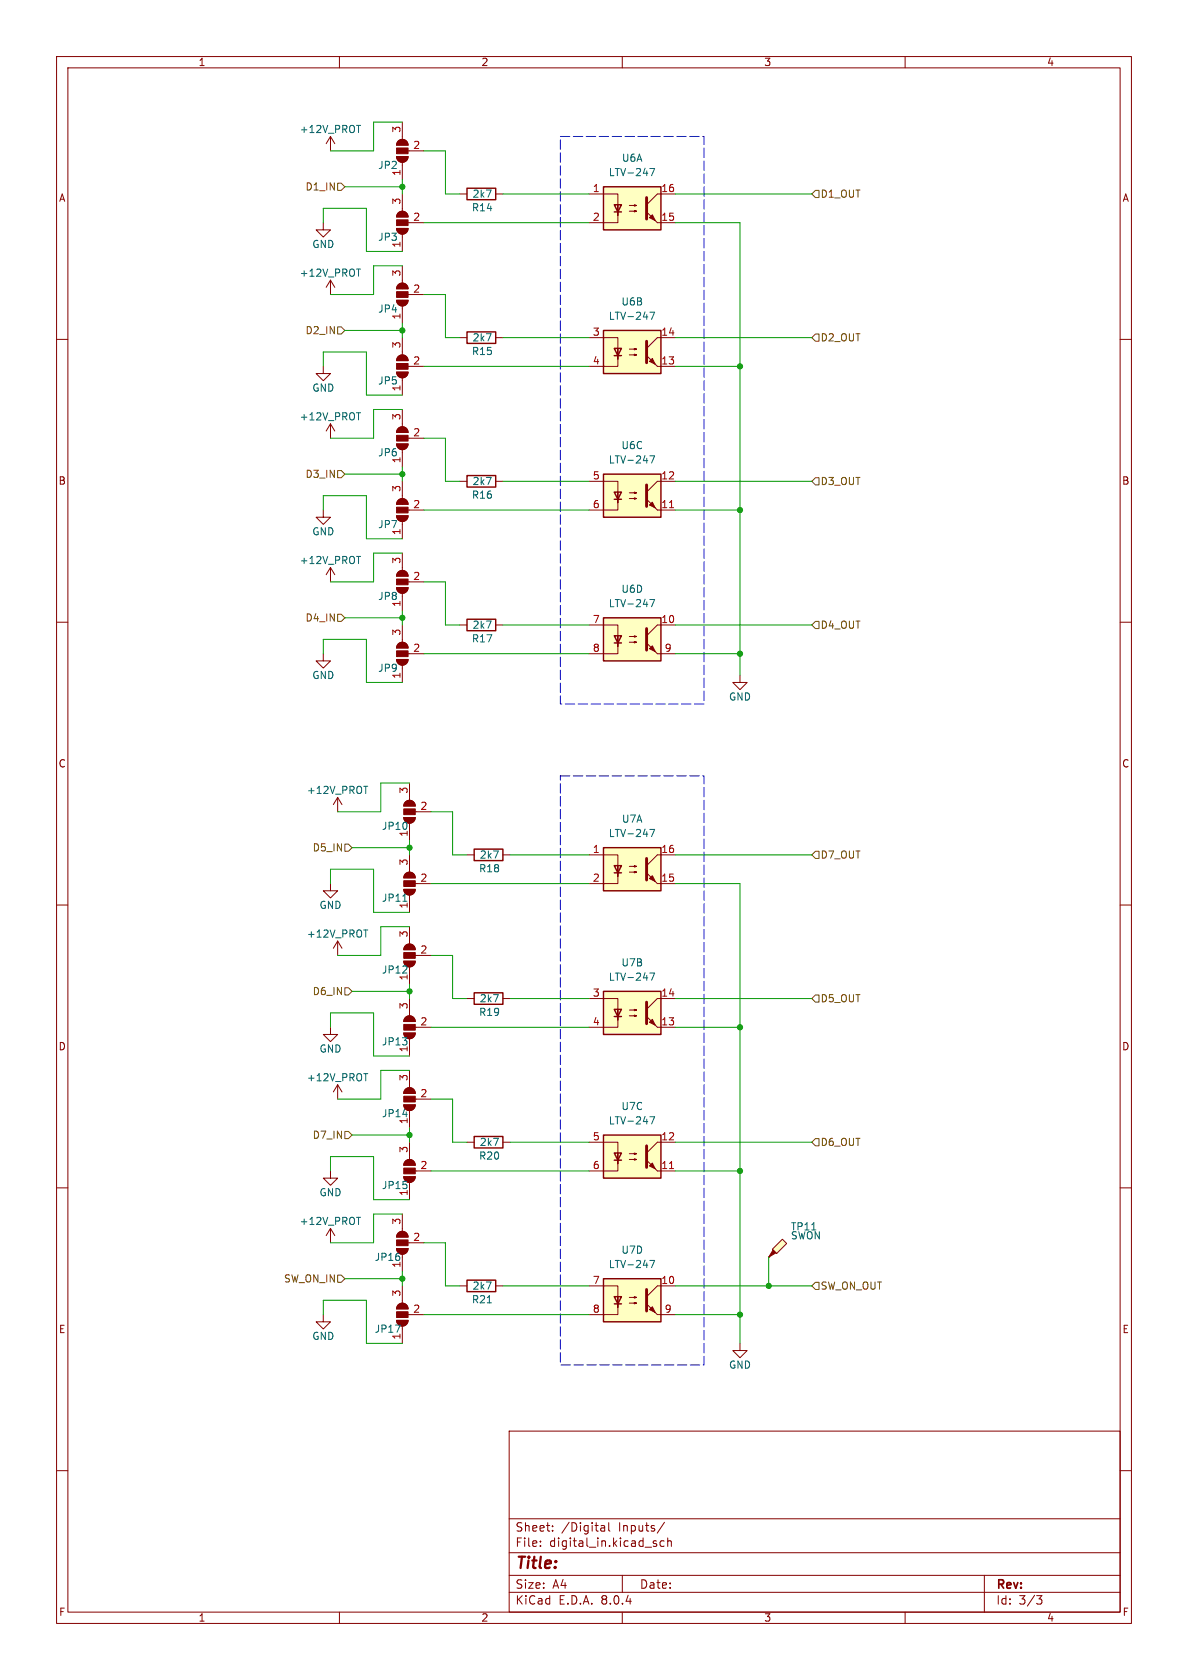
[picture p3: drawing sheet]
<svg xmlns="http://www.w3.org/2000/svg" width="210mm" height="297mm" viewBox="0 0 210 297" stroke-linecap="round" stroke-linejoin="round" font-family="sans-serif">
<g fill="none" stroke="#840000" stroke-width=".18">
<path d="M10 10h190v277h-190zM12 12h186v273h-186zM60 10v2M110 10v2M160 10v2M58.4 24.1v2.6M58.4 24.1l-.7 1.3M58.4 24.1l.8 1.3M70.1 27.7h2a1.02 1.02 0 0 1-1 1 1.02 1.02 0 0 1-1-1zM70.4 24.9a1.02 1.02 0 0 1 1.1-.2 1.02 1.02 0 0 1 .6 1h-2zM70.4 37.6a1.02 1.02 0 0 1 1.1-.2 1.02 1.02 0 0 1 .6 1h-2zM71.1 21.6v3"/>
<path d="M71.1 28.7v3.1M71.1 34.3v3M72.1 26.7h2.8M72.1 39.4h2.8M81.3 34.3h1.2M87.6 34.3h1.3M10 60h2M58.4 49.5v2.6M58.4 49.5l-.7 1.3M58.4 49.5l.8 1.3M70.1 40.4h2a1.02 1.02 0 0 1-1 1 1.02 1.02 0 0 1-1-1zM70.1 53.1h2a1.02 1.02 0 0 1-1 1 1.02 1.02 0 0 1-1-1z"/>
<path d="M70.4 50.3a1.02 1.02 0 0 1 1.1-.2 1.02 1.02 0 0 1 .6 1h-2zM71.1 41.4v3.1M71.1 47v3M71.1 54.1v3.1M71.1 59.7v3M72.1 52.1h2.8M198 60h2M57.1 64.8v1.2h1.3l-1.3 1.3-1.2-1.3h1.2M58.4 74.9l-.7 1.3M58.4 74.9v2.6M58.4 74.9l.8 1.3M70.1 65.8h2a1.02 1.02 0 0 1-1 1 1.02 1.02 0 0 1-1-1z"/>
<path d="M70.1 78.5h2a1.02 1.02 0 0 1-1 1 1.02 1.02 0 0 1-1-1zM70.4 63a1.02 1.02 0 0 1 1.1-.2 1.02 1.02 0 0 1 .6 1h-2zM70.4 75.7a1.02 1.02 0 0 1 1.1-.2 1.02 1.02 0 0 1 .6 1h-2zM71.1 66.8v3.1M71.1 72.4v3M71.1 79.5v3.1M72.1 64.8h2.8M72.1 77.5h2.8M10 110h2M198 110h2M10 160h2M58.4 156.2v1.3h1.3l-1.3 1.3-1.3-1.3h1.3"/>
<path d="M71.4 157.2h2a1.02 1.02 0 0 1-1 1 1.02 1.02 0 0 1-1-1zM71.7 154.5a1.02 1.02 0 0 1 1.1-.2 1.02 1.02 0 0 1 .6 .9h-2zM72.4 151.1v3.1M72.4 158.2v3.1M73.4 156.2h2.8M82.5 151.1h1.3M88.9 151.1h1.3M198 160h2M59.7 166.4l-.8 1.2M59.7 166.4v2.5M59.7 166.4l.8 1.2M71.7 179.9a1.02 1.02 0 0 1 1.1-.2 1.02 1.02 0 0 1 .6 .9h-2z"/>
<path d="M72.4 176.5v3.1M82.5 176.5h1.3M88.9 176.5h1.3M58.4 181.6v1.3h1.3l-1.3 1.3-1.3-1.3h1.3M71.4 182.6h2a1.02 1.02 0 0 1-1 1 1.02 1.02 0 0 1-1-1zM72.4 183.6v3.1M73.4 181.6h2.8M10 210h2M82.5 201.9h1.3M88.9 201.9h1.3M198 210h2M57.1 232.4v1.3h1.3l-1.3 1.2-1.2-1.2h1.2"/>
<path d="M70.1 233.4h2a1.02 1.02 0 0 1-1 1 1.02 1.02 0 0 1-1-1zM70.4 230.7a1.02 1.02 0 0 1 1.1-.2 1.02 1.02 0 0 1 .6 .9h-2zM71.1 227.3v3.1M71.1 234.4v3.1M72.1 232.4h2.8M81.3 227.3h1.2M87.6 227.3h1.3M10 260h2M90 253h108v32h-108zM198 260h2M90 278.5h108M90 274.5h108"/>
<path d="M90 268.5h108M95.5 273.2v.2M95.5 272.5v.1M97.7 270.5v.2M97.7 269.8v.1M106.2 270.5l.2 .2 .5-.1M106.2 269.8h.6l.1 .9M106.9 270l-.5 .1-.2 .2M107.6 269.2v1.3l.2 .2M110 278.5v3M115.7 272.9l.3 .1 .1 .2-.2 .2h-.3M115.7 272.4l.3 .1"/>
<path d="M117.4 272.5l-.4-.1-.3 .3v.4l.1 .2h.6M117.5 269.1l-1.3 1.9M118 272.5l.3-.1 .3 .1 .1 .9M118 271.9v1.5M174 278.5v6.5M60 285v2M90 281.5h108M110 285v2M160 285v2M183.3 282.1h.9l-.5 .6 .4 .1 .1 .5-.3 .3h-.4"/>
</g>
<path d="M63 22.2h.7M63 47.6h.7M63 73h.7M71.2 159.3h.7M64.3 164.4h.7M86.1 230.3h.8" fill="none" stroke="#006464" stroke-width=".18"/>
<g fill="#840000" stroke="#840000" stroke-width=".18">
<path d="M70.1 65.8h2a1.02 1.02 0 0 1-1 1 1.02 1.02 0 0 1-1-1z"/>
<path d="M70.1 64.3h2v1h-2z"/>
<path d="M70.4 63a1.02 1.02 0 0 1 1.1-.2 1.02 1.02 0 0 1 .6 1h-2z"/>
<path d="M70.1 27.7h2a1.02 1.02 0 0 1-1 1 1.02 1.02 0 0 1-1-1z"/>
<path d="M70.1 26.2h2v1h-2z"/>
<path d="M70.4 24.9a1.02 1.02 0 0 1 1.1-.2 1.02 1.02 0 0 1 .6 1h-2z"/>
<path d="M70.1 40.4h2a1.02 1.02 0 0 1-1 1 1.02 1.02 0 0 1-1-1z"/>
<path d="M70.1 38.9h2v1h-2z"/>
<path d="M70.4 37.6a1.02 1.02 0 0 1 1.1-.2 1.02 1.02 0 0 1 .6 1h-2z"/>
<path d="M70.1 53.1h2a1.02 1.02 0 0 1-1 1 1.02 1.02 0 0 1-1-1z"/>
<path d="M70.1 51.6h2v1h-2z"/>
<path d="M70.4 50.3a1.02 1.02 0 0 1 1.1-.2 1.02 1.02 0 0 1 .6 1h-2z"/>
<path d="M71.4 182.6h2a1.02 1.02 0 0 1-1 1 1.02 1.02 0 0 1-1-1z"/>
<path d="M71.4 181.1h2v1h-2z"/>
<path d="M71.7 179.9a1.02 1.02 0 0 1 1.1-.2 1.02 1.02 0 0 1 .6 .9h-2z"/>
<path d="M70.1 78.5h2a1.02 1.02 0 0 1-1 1 1.02 1.02 0 0 1-1-1z"/>
<path d="M70.1 77h2v1h-2z"/>
<path d="M70.4 75.7a1.02 1.02 0 0 1 1.1-.2 1.02 1.02 0 0 1 .6 1h-2z"/>
<path d="M70.1 233.4h2a1.02 1.02 0 0 1-1 1 1.02 1.02 0 0 1-1-1z"/>
<path d="M70.1 231.9h2v1h-2z"/>
<path d="M70.4 230.7a1.02 1.02 0 0 1 1.1-.2 1.02 1.02 0 0 1 .6 .9h-2z"/>
<path d="M71.4 157.2h2a1.02 1.02 0 0 1-1 1 1.02 1.02 0 0 1-1-1z"/>
<path d="M71.4 155.7h2v1h-2z"/>
<path d="M71.7 154.5a1.02 1.02 0 0 1 1.1-.2 1.02 1.02 0 0 1 .6 .9h-2z"/>
</g>
<path d="M82.5 33.3h5.1v2h-5.1zM83.8 150.1h5.1v2h-5.1zM83.8 175.5h5.1v2h-5.1zM83.8 200.9h5.1v2h-5.1zM82.5 226.3h5.1v2h-5.1z" fill="none" stroke="#840000" stroke-width=".25"/>
<path d="M106.7 58.4h10.1v7.6h-10.1z" fill="#ffffc2"/>
<path d="M106.7 58.4h10.1v7.6h-10.1zM108.6 61.6h1.3l-.7 1.3zM108.6 62.9h1.3" fill="none" stroke="#840000" stroke-width=".25"/>
<path d="M104.1 59.7h5.1v3.8v-1.9M119.4 59.7h-3.2l-1.9 1.9M109.2 62.9v1.9h-5.1M111.3 62.7h1.2l-.4 .2v-.3l.4 .1M111.3 61.7h1.2l-.4 .1v-.2l.4 .1M116.2 64.8h3.2" fill="none" stroke="#840000" stroke-width=".18"/>
<g fill="#840000" stroke="#840000" stroke-width=".18">
<path d="M114.3 62.9l1.9 1.9z"/>
<path d="M114.8 63.9l.5-.5 .5 1z"/>
</g>
<path d="M114.3 60.3v3.8" fill="none" stroke="#840000" stroke-width=".51"/>
<path d="M114.9 55.2h.8l-.5 1.3" fill="none" stroke="#006464" stroke-width=".18"/>
<path d="M136.5 220.9l1.8-1.8 .8 .7-1.8 1.8z" fill="#ffffc2"/>
<path d="M136.7 221l.5 .5-1.3 .7z" fill="#840000" stroke="#840000" stroke-width=".18"/>
<path d="M130.8 237.5v1.3h1.3l-1.3 1.2-1.3-1.2h1.3M135.9 222.2h.1M136.5 220.9l1.8-1.8 .8 .7-1.8 1.8z" fill="none" stroke="#840000" stroke-width=".18"/>
<path d="M106.7 226.1h10.1v7.6h-10.1z" fill="#ffffc2"/>
<path d="M106.7 226.1h10.1v7.6h-10.1zM108.6 229.2h1.3l-.7 1.3zM108.6 230.5h1.3" fill="none" stroke="#840000" stroke-width=".25"/>
<path d="M104.1 227.3h5.1v3.8v-1.9M109.2 230.5v1.9h-5.1M111.3 230.4h1.2l-.4 .1v-.2l.4 .1M111.3 229.4h1.2l-.4 .1v-.3l.4 .2M116.2 232.4h3.2M119.4 227.3h-3.2l-1.9 1.9" fill="none" stroke="#840000" stroke-width=".18"/>
<g fill="#840000" stroke="#840000" stroke-width=".18">
<path d="M114.3 230.5l1.9 1.9z"/>
<path d="M114.8 231.5l.5-.5 .5 1z"/>
</g>
<path d="M114.3 228v3.8" fill="none" stroke="#840000" stroke-width=".51"/>
<path d="M114.9 222.8h.8l-.5 1.3" fill="none" stroke="#006464" stroke-width=".18"/>
<path d="M106.7 149.9h10.1v7.6h-10.1z" fill="#ffffc2"/>
<path d="M106.7 149.9h10.1v7.6h-10.1zM108.6 153h1.3l-.7 1.3zM108.6 154.3h1.3" fill="none" stroke="#840000" stroke-width=".25"/>
<path d="M104.1 151.1h5.1v3.8v-1.9M109.2 154.3v1.9h-5.1M111.3 154.2h1.2l-.4 .1v-.2l.4 .1M111.3 153.2h1.2l-.4 .1v-.3l.4 .2M116.2 156.2h3.2M119.4 151.1h-3.2l-1.9 1.9" fill="none" stroke="#840000" stroke-width=".18"/>
<g fill="#840000" stroke="#840000" stroke-width=".18">
<path d="M114.3 154.3l1.9 1.9z"/>
<path d="M114.8 155.3l.5-.5 .5 1z"/>
</g>
<path d="M114.3 151.8v3.8" fill="none" stroke="#840000" stroke-width=".51"/>
<path d="M114.9 146.6h.8l-.5 1.3" fill="none" stroke="#006464" stroke-width=".18"/>
<path d="M106.7 175.3h10.1v7.6h-10.1z" fill="#ffffc2"/>
<path d="M106.7 175.3h10.1v7.6h-10.1zM108.6 178.4h1.3l-.7 1.3zM108.6 179.7h1.3" fill="none" stroke="#840000" stroke-width=".25"/>
<path d="M104.1 176.5h5.1v3.8v-1.9M109.2 179.7v1.9h-5.1M111.3 179.6h1.2l-.4 .1v-.2l.4 .1M111.3 178.6h1.2l-.4 .1v-.3l.4 .2M119.4 176.5h-3.2l-1.9 1.9M116.2 181.6h3.2" fill="none" stroke="#840000" stroke-width=".18"/>
<g fill="#840000" stroke="#840000" stroke-width=".18">
<path d="M114.3 179.7l1.9 1.9z"/>
<path d="M114.8 180.7l.5-.5 .5 1z"/>
</g>
<path d="M114.3 177.2v3.8" fill="none" stroke="#840000" stroke-width=".51"/>
<path d="M114.9 172h.8l-.5 1.3" fill="none" stroke="#006464" stroke-width=".18"/>
<path d="M106.7 200.7h10.1v7.6h-10.1z" fill="#ffffc2"/>
<path d="M106.7 200.7h10.1v7.6h-10.1zM108.6 203.8h1.3l-.7 1.3zM108.6 205.1h1.3" fill="none" stroke="#840000" stroke-width=".25"/>
<path d="M104.1 201.9h5.1v3.8v-1.9M109.2 205.1v1.9h-5.1M111.3 205h1.2l-.4 .1v-.2l.4 .1M111.3 204h1.2l-.4 .1v-.3l.4 .2M116.2 207h3.2M119.4 201.9h-3.2l-1.9 1.9" fill="none" stroke="#840000" stroke-width=".18"/>
<g fill="#840000" stroke="#840000" stroke-width=".18">
<path d="M114.3 205.1l1.9 1.9z"/>
<path d="M114.8 206.1l.5-.5 .5 1z"/>
</g>
<path d="M114.3 202.6v3.8" fill="none" stroke="#840000" stroke-width=".51"/>
<path d="M118.4 206.6h.7" fill="none" stroke="#a90000" stroke-width=".18"/>
<path d="M114.9 197.4h.8l-.5 1.3" fill="none" stroke="#006464" stroke-width=".18"/>
<path d="M106.7 109.2h10.1v7.6h-10.1z" fill="#ffffc2"/>
<path d="M106.7 109.2h10.1v7.6h-10.1zM108.6 112.4h1.3l-.7 1.3zM108.6 113.7h1.3" fill="none" stroke="#840000" stroke-width=".25"/>
<path d="M57.1 39.4v1.2h1.3l-1.3 1.3-1.2-1.3h1.2M104.1 110.5h5.1v3.8v-1.9M109.2 113.7v1.9h-5.1M111.3 113.5h1.2l-.4 .2v-.3l.4 .1M111.3 112.5h1.2l-.4 .1v-.2l.4 .1M116.2 115.6h3.2M119.4 110.5h-3.2l-1.9 1.9M130.8 119.4v1.3h1.3l-1.3 1.2-1.3-1.2h1.3" fill="none" stroke="#840000" stroke-width=".18"/>
<g fill="#840000" stroke="#840000" stroke-width=".18">
<path d="M114.3 113.7l1.9 1.9z"/>
<path d="M114.8 114.7l.5-.5 .5 1z"/>
</g>
<path d="M114.3 111.1v3.8" fill="none" stroke="#840000" stroke-width=".51"/>
<path d="M114.9 106h.8l-.5 1.3" fill="none" stroke="#006464" stroke-width=".18"/>
<path d="M106.7 83.8h10.1v7.6h-10.1z" fill="#ffffc2"/>
<path d="M106.7 83.8h10.1v7.6h-10.1zM108.6 87h1.3l-.7 1.3zM108.6 88.3h1.3" fill="none" stroke="#840000" stroke-width=".25"/>
<path d="M104.1 85.1h5.1v3.8v-1.9M109.2 88.3v1.9h-5.1M111.3 88.1h1.2l-.4 .2v-.3l.4 .1M111.3 87.1h1.2l-.4 .1v-.2l.4 .1M116.2 90.2h3.2M119.4 85.1h-3.2l-1.9 1.9" fill="none" stroke="#840000" stroke-width=".18"/>
<g fill="#840000" stroke="#840000" stroke-width=".18">
<path d="M114.3 88.3l1.9 1.9z"/>
<path d="M114.8 89.3l.5-.5 .5 1z"/>
</g>
<path d="M114.3 85.7v3.8" fill="none" stroke="#840000" stroke-width=".51"/>
<path d="M118.4 89.8h.7" fill="none" stroke="#a90000" stroke-width=".18"/>
<path d="M114.9 80.6h.8l-.5 1.3" fill="none" stroke="#006464" stroke-width=".18"/>
<path d="M106.7 33h10.1v7.6h-10.1z" fill="#ffffc2"/>
<path d="M106.7 33h10.1v7.6h-10.1zM108.6 36.2h1.3l-.7 1.3zM108.6 37.5h1.3M82.5 58.7h5.1v2h-5.1zM82.5 84.1h5.1v2h-5.1zM82.5 109.5h5.1v2h-5.1z" fill="none" stroke="#840000" stroke-width=".25"/>
<g fill="none" stroke="#840000" stroke-width=".18">
<path d="M104.1 34.3h5.1v3.8v-1.9M109.2 37.5v1.9h-5.1M111.3 37.3h1.2l-.4 .2v-.3l.4 .1M111.3 36.3h1.2l-.4 .1v-.2l.4 .1M116.2 39.4h3.2M119.4 34.3h-3.2l-1.9 1.9M81.3 59.7h1.2M87.6 59.7h1.3M57.1 90.2v1.2h1.3l-1.3 1.3-1.2-1.3h1.2M70.1 91.2h2a1.02 1.02 0 0 1-1 1 1.02 1.02 0 0 1-1-1zM70.4 88.4a1.02 1.02 0 0 1 1.1-.2 1.02 1.02 0 0 1 .6 1h-2zM71.1 85.1v3"/>
<path d="M71.1 92.2v3.1M71.1 97.8v3M72.1 90.2h2.8M81.3 85.1h1.2M87.6 85.1h1.3M57.1 115.6v1.2h1.3l-1.3 1.3-1.2-1.3h1.2M58.4 100.3v2.6M58.4 100.3l-.7 1.3M58.4 100.3l.8 1.3M70.1 103.9h2a1.02 1.02 0 0 1-1 1 1.02 1.02 0 0 1-1-1zM70.1 116.6h2a1.02 1.02 0 0 1-1 1 1.02 1.02 0 0 1-1-1zM70.4 101.1a1.02 1.02 0 0 1 1.1-.2 1.02 1.02 0 0 1 .6 1h-2z"/>
<path d="M70.4 113.8a1.02 1.02 0 0 1 1.1-.2 1.02 1.02 0 0 1 .6 1h-2zM71.1 104.9v3.1M71.1 110.5v3M71.1 117.6v3.1M72.1 102.9h2.8M72.1 115.6h2.8M81.3 110.5h1.2M87.6 110.5h1.3M72.4 138.4v3.1M59.7 141v2.5M59.7 141l-.8 1.2M59.7 141l.8 1.2"/>
<path d="M71.4 144.5h2a1.02 1.02 0 0 1-1 1 1.02 1.02 0 0 1-1-1zM71.7 141.8a1.02 1.02 0 0 1 1.1-.2 1.02 1.02 0 0 1 .6 .9h-2zM72.4 145.5v3.1M73.4 143.5h2.8M71.4 169.9h2a1.02 1.02 0 0 1-1 1 1.02 1.02 0 0 1-1-1zM71.7 167.2a1.02 1.02 0 0 1 1.1-.2 1.02 1.02 0 0 1 .6 .9h-2zM72.4 163.8v3.1M72.4 170.9v3.1M73.4 168.9h2.8M59.7 191.8l-.8 1.2M59.7 191.8v2.5M59.7 191.8l.8 1.2"/>
<path d="M71.4 195.3h2a1.02 1.02 0 0 1-1 1 1.02 1.02 0 0 1-1-1zM71.7 192.6a1.02 1.02 0 0 1 1.1-.2 1.02 1.02 0 0 1 .6 .9h-2zM72.4 189.2v3.1M72.4 196.3v3.1M73.4 194.3h2.8M58.4 207v1.3h1.3l-1.3 1.3-1.3-1.3h1.3M58.4 217.2l-.7 1.2M58.4 217.2v2.5M58.4 217.2l.8 1.2M70.4 218a1.02 1.02 0 0 1 1.1-.2 1.02 1.02 0 0 1 .6 .9h-2zM71.1 214.6v3.1M71.4 208h2a1.02 1.02 0 0 1-1 1 1.02 1.02 0 0 1-1-1z"/>
<path d="M71.7 205.3a1.02 1.02 0 0 1 1.1-.2 1.02 1.02 0 0 1 .6 .9h-2zM72.1 219.7h2.8M72.4 201.9v3.1M72.4 209v3.1M73.4 207h2.8M70.1 220.7h2a1.02 1.02 0 0 1-1 1 1.02 1.02 0 0 1-1-1zM71.1 221.7v3.1"/>
</g>
<g fill="#840000" stroke="#840000" stroke-width=".18">
<path d="M114.3 37.5l1.9 1.9z"/>
<path d="M114.8 38.5l.5-.5 .5 1z"/>
<path d="M71.4 195.3h2a1.02 1.02 0 0 1-1 1 1.02 1.02 0 0 1-1-1z"/>
<path d="M71.4 193.8h2v1h-2z"/>
<path d="M71.7 192.6a1.02 1.02 0 0 1 1.1-.2 1.02 1.02 0 0 1 .6 .9h-2z"/>
<path d="M71.4 208h2a1.02 1.02 0 0 1-1 1 1.02 1.02 0 0 1-1-1z"/>
<path d="M71.4 206.5h2v1h-2z"/>
<path d="M71.7 205.3a1.02 1.02 0 0 1 1.1-.2 1.02 1.02 0 0 1 .6 .9h-2z"/>
<path d="M70.1 220.7h2a1.02 1.02 0 0 1-1 1 1.02 1.02 0 0 1-1-1z"/>
<path d="M70.1 219.2h2v1h-2z"/>
<path d="M70.4 218a1.02 1.02 0 0 1 1.1-.2 1.02 1.02 0 0 1 .6 .9h-2z"/>
<path d="M70.1 103.9h2a1.02 1.02 0 0 1-1 1 1.02 1.02 0 0 1-1-1z"/>
<path d="M70.1 102.4h2v1h-2z"/>
<path d="M70.4 101.1a1.02 1.02 0 0 1 1.1-.2 1.02 1.02 0 0 1 .6 1h-2z"/>
<path d="M70.1 116.6h2a1.02 1.02 0 0 1-1 1 1.02 1.02 0 0 1-1-1z"/>
<path d="M70.1 115.1h2v1h-2z"/>
<path d="M70.4 113.8a1.02 1.02 0 0 1 1.1-.2 1.02 1.02 0 0 1 .6 1h-2z"/>
<path d="M70.1 91.2h2a1.02 1.02 0 0 1-1 1 1.02 1.02 0 0 1-1-1z"/>
<path d="M70.1 89.7h2v1h-2z"/>
<path d="M70.4 88.4a1.02 1.02 0 0 1 1.1-.2 1.02 1.02 0 0 1 .6 1h-2z"/>
<path d="M71.4 144.5h2a1.02 1.02 0 0 1-1 1 1.02 1.02 0 0 1-1-1z"/>
<path d="M71.4 143h2v1h-2z"/>
<path d="M71.7 141.8a1.02 1.02 0 0 1 1.1-.2 1.02 1.02 0 0 1 .6 .9h-2z"/>
<path d="M71.4 169.9h2a1.02 1.02 0 0 1-1 1 1.02 1.02 0 0 1-1-1z"/>
<path d="M71.4 168.4h2v1h-2z"/>
<path d="M71.7 167.2a1.02 1.02 0 0 1 1.1-.2 1.02 1.02 0 0 1 .6 .9h-2z"/>
</g>
<path d="M114.3 34.9v3.8" fill="none" stroke="#840000" stroke-width=".51"/>
<path d="M114.9 29.8h.8l-.5 1.3M63 98.4h.7M64.3 139h.7M64.3 189.8h.7M63 215.2h.7" fill="none" stroke="#006464" stroke-width=".18"/>
<g fill="none" stroke="#725600" stroke-width=".18">
<path d="M59.7 32.4h.6l.7 .6-.7 .7h-.6zM144.1 33.7h.7v1.2h-.7l-.6-.6zM59.7 57.8h.6l.7 .6-.7 .7h-.6zM144.1 59.1h.7v1.2h-.7l-.6-.6zM59.7 83.2h.6l.7 .6-.7 .7h-.6zM144.1 84.5h.7v1.2h-.7l-.6-.6zM59.7 108.6h.6l.7 .6-.7 .7h-.6zM144.1 109.9h.7v1.2h-.7l-.6-.6zM61 149.2h.6l.6 .7-.6 .6h-.6zM144.1 150.5h.7v1.3h-.7l-.6-.7zM61 174.6h.6l.6 .7-.6 .6h-.6zM144.1 175.9h.7v1.3h-.7l-.6-.7z"/>
<path d="M61 200h.6l.6 .7-.6 .6h-.6zM144.1 201.3h.7v1.3h-.7l-.6-.7zM59.7 225.4h.6l.7 .7-.7 .6h-.6zM144.1 226.7h.7v1.3h-.7l-.6-.7z"/>
</g>
<path d="M99.1 24.1h25.4v100.4h-25.4zM99.1 137.2h25.4v104.1h-25.4z" fill="none" stroke="#0000c2" stroke-width=".18" stroke-dasharray="1.7 .6"/>
<g fill="none" stroke="#009600" stroke-width=".18">
<path d="M57.1 39.4v-2.6h7.7v7.7h6.3M61 33h10.1M71.1 21.6h-5.1v5.1h-7.6M71.1 31.8v2.5M74.9 26.7h3.8v7.6h2.6M74.9 39.4h29.2M88.9 34.3h15.2M119.4 39.4h11.4v80M119.4 34.3h24.1M61 58.4h10.1M71.1 47h-5.1v5.1h-7.6M71.1 57.2v2.5"/>
<path d="M74.9 52.1h3.8v7.6h2.6M88.9 59.7h15.2M119.4 59.7h24.1M57.1 64.8v-2.6h7.7v7.7h6.3M71.1 72.4h-5.1v5.1h-7.6M74.9 64.8h29.2M74.9 77.5h3.8v7.6h2.6M119.4 64.8h11.4M57.1 90.2v-2.6h7.7v7.7h6.3M61 83.8h10.1M71.1 97.8h-5.1v5.1h-7.6M71.1 82.6v2.5"/>
<path d="M74.9 90.2h29.2M88.9 85.1h15.2M119.4 85.1h24.1M119.4 90.2h11.4M57.1 115.6v-2.6h7.7v7.7h6.3M61 109.2h10.1M71.1 108v2.5M74.9 102.9h3.8v7.6h2.6M74.9 115.6h29.2M88.9 110.5h15.2M119.4 110.5h24.1M119.4 115.6h11.4"/>
<path d="M72.4 138.4h-5.1v5.1h-7.6M58.4 156.2v-2.5h7.6v7.6h6.4M62.2 149.9h10.2M72.4 148.6v2.5M76.2 143.5h3.8v7.6h2.5M76.2 156.2h27.9M90.2 151.1h13.9M119.4 156.2h11.4v81.3M119.4 151.1h24.1M62.2 175.3h10.2M72.4 174v2.5M72.4 163.8h-5.1v5.1h-7.6"/>
<path d="M76.2 168.9h3.8v7.6h2.5M90.2 176.5h13.9M119.4 176.5h24.1M58.4 181.6v-2.5h7.6v7.6h6.4M72.4 189.2h-5.1v5.1h-7.6M72.4 199.4v2.5M76.2 194.3h3.8v7.6h2.5M76.2 181.6h27.9M119.4 181.6h11.4M58.4 207v-2.5h7.6v7.6h6.4M62.2 200.7h10.2M71.1 214.6h-5.1v5.1h-7.6"/>
<path d="M74.9 219.7h3.8v7.6h2.6M76.2 207h27.9M90.2 201.9h13.9M119.4 201.9h24.1M119.4 207h11.4M57.1 232.4v-2.5h7.7v7.6h6.3M61 226.1h10.1M71.1 224.8v2.5M74.9 232.4h29.2M88.9 227.3h15.2M119.4 227.3h24.1M119.4 232.4h11.4"/>
<path d="M135.9 222.2v5.1"/>
</g>
<g fill="#009600" stroke="#009600" stroke-width=".18">
<circle cx="71.1" cy="109.2" r=".46"/>
<circle cx="72.4" cy="149.9" r=".46"/>
<circle cx="72.4" cy="175.3" r=".46"/>
<circle cx="71.1" cy="226.1" r=".46"/>
<circle cx="71.1" cy="58.4" r=".46"/>
<circle cx="71.1" cy="33" r=".46"/>
<circle cx="71.1" cy="83.8" r=".46"/>
<circle cx="72.4" cy="200.7" r=".46"/>
<circle cx="130.8" cy="115.6" r=".46"/>
<circle cx="130.8" cy="90.2" r=".46"/>
<circle cx="130.8" cy="64.8" r=".46"/>
<circle cx="130.8" cy="181.6" r=".46"/>
<circle cx="130.8" cy="207" r=".46"/>
<circle cx="135.9" cy="227.3" r=".46"/>
<circle cx="130.8" cy="232.4" r=".46"/>
</g>
<text font-size="2.8" fill="#840000" x="91" y="277.9">Title:</text>
<g font-size="2.1" fill="#840000">
<text x="91" y="273.7">File:</text>
<text x="91" y="271">Sheet:</text>
<text x="97.1" y="273.7">digital_in.kicad_sch</text>
<text x="99.2" y="271">/Digital</text>
<text x="109.4" y="271">Inputs/</text>
<text x="91" y="281.1">Size:</text>
<text x="97.7" y="281.1">A4</text>
<text x="113" y="281.1">Date:</text>
<text x="176" y="281.3">Rev:</text>
<text x="91" y="283.9">KiCad</text>
<text x="98.7" y="283.9">E.D.A.</text>
<text x="106.3" y="283.9">8.0.4</text>
<text x="176" y="283.9">Id:</text>
<text x="180.1" y="283.9">3/3</text>
</g>
<g font-size="1.8" fill="#840000">
<text x="35" y="11.9">1</text>
<text x="85" y="11.9">2</text>
<text x="135" y="11.9">3</text>
<text x="185" y="11.9">4</text>
<text x="10.3" y="35.9">A</text>
<text x="198.4" y="35.9">A</text>
<text x="10.3" y="85.9">B</text>
<text x="198.3" y="85.9">B</text>
<text x="10.3" y="135.9">C</text>
<text x="198.3" y="135.9">C</text>
<text x="10.3" y="185.9">D</text>
<text x="198.3" y="185.9">D</text>
<text x="10.3" y="235.9">E</text>
<text x="198.3" y="235.9">E</text>
<text x="10.3" y="285.9">F</text>
<text x="35" y="286.9">1</text>
<text x="85" y="286.9">2</text>
<text x="135" y="286.9">3</text>
<text x="185" y="286.9">4</text>
<text x="198.4" y="285.9">F</text>
</g>
<g font-size="1.8" fill="#006464">
<text x="52.9" y="23.7">+12V_PROT</text>
<text x="109.8" y="28.8">U6A</text>
<text x="66.8" y="30.1">JP2</text>
<text x="83.4" y="35.2">2k7</text>
<text x="107.5" y="31.3">LTV-247</text>
<text x="83.3" y="37.6">R14</text>
<text x="55.1" y="44">GND</text>
<text x="66.8" y="42.8">JP3</text>
<text x="52.9" y="49.1">+12V_PROT</text>
<text x="66.8" y="55.5">JP4</text>
<text x="107.5" y="56.7">LTV-247</text>
<text x="109.8" y="54.2">U6B</text>
<text x="83.3" y="63">R15</text>
<text x="83.4" y="60.6">2k7</text>
<text x="55.1" y="69.4">GND</text>
<text x="66.8" y="68.2">JP5</text>
<text x="52.9" y="74.5">+12V_PROT</text>
<text x="66.8" y="80.9">JP6</text>
<text x="107.5" y="82.1">LTV-247</text>
<text x="109.8" y="79.6">U6C</text>
<text x="83.3" y="88.4">R16</text>
<text x="83.4" y="86">2k7</text>
<text x="55.1" y="94.8">GND</text>
<text x="66.8" y="93.6">JP7</text>
<text x="52.9" y="99.9">+12V_PROT</text>
<text x="66.8" y="106.3">JP8</text>
<text x="107.5" y="107.5">LTV-247</text>
<text x="109.8" y="105">U6D</text>
<text x="83.3" y="113.8">R17</text>
<text x="83.4" y="111.4">2k7</text>
<text x="66.8" y="119">JP9</text>
<text x="55.1" y="120.2">GND</text>
<text x="128.8" y="124.1">GND</text>
<text x="54.1" y="140.6">+12V_PROT</text>
<text x="67.4" y="146.9">JP10</text>
<text x="107.5" y="148.2">LTV-247</text>
<text x="109.8" y="145.6">U7A</text>
<text x="84.6" y="154.4">R18</text>
<text x="84.7" y="152">2k7</text>
<text x="56.4" y="160.9">GND</text>
<text x="67.4" y="159.6">JP11</text>
<text x="54.1" y="166">+12V_PROT</text>
<text x="67.4" y="172.3">JP12</text>
<text x="107.5" y="173.6">LTV-247</text>
<text x="109.8" y="171">U7B</text>
<text x="84.6" y="179.8">R19</text>
<text x="84.7" y="177.4">2k7</text>
<text x="67.4" y="185">JP13</text>
<text x="54.1" y="191.4">+12V_PROT</text>
<text x="56.4" y="186.3">GND</text>
<text x="67.4" y="197.7">JP14</text>
<text x="109.8" y="196.4">U7C</text>
<text x="84.7" y="202.8">2k7</text>
<text x="107.5" y="199">LTV-247</text>
<text x="84.6" y="205.2">R20</text>
<text x="56.4" y="211.7">GND</text>
<text x="67.4" y="210.4">JP15</text>
<text x="52.9" y="216.8">+12V_PROT</text>
<text x="109.8" y="221.8">U7D</text>
<text x="139.7" y="219.3">SWON</text>
<text x="139.7" y="217.7">TP11</text>
<text x="66.1" y="223.1">JP16</text>
<text x="107.5" y="224.4">LTV-247</text>
<text x="83.3" y="230.6">R21</text>
<text x="83.4" y="228.2">2k7</text>
<text x="55.1" y="237.1">GND</text>
<text x="66.1" y="235.8">JP17</text>
<text x="128.8" y="242.2">GND</text>
</g>
<g font-size="1.8" fill="#a90000">
<text x="70.9" y="23.6" transform="rotate(-90 70.9 23.6)">3</text>
<text x="73" y="26.4">2</text>
<text x="70.9" y="31.2" transform="rotate(-90 70.9 31.2)">1</text>
<text x="104.7" y="34">1</text>
<text x="116.8" y="34">16</text>
<text x="70.9" y="36.3" transform="rotate(-90 70.9 36.3)">3</text>
<text x="73" y="39.1">2</text>
<text x="104.7" y="39.1">2</text>
<text x="116.8" y="39.1">15</text>
<text x="70.9" y="43.9" transform="rotate(-90 70.9 43.9)">1</text>
<text x="70.9" y="49" transform="rotate(-90 70.9 49)">3</text>
<text x="73" y="51.8">2</text>
<text x="70.9" y="56.6" transform="rotate(-90 70.9 56.6)">1</text>
<text x="104.7" y="59.4">3</text>
<text x="116.8" y="59.4">14</text>
<text x="70.9" y="61.7" transform="rotate(-90 70.9 61.7)">3</text>
<text x="73" y="64.5">2</text>
<text x="104.7" y="64.5">4</text>
<text x="116.8" y="64.5">13</text>
<text x="70.9" y="69.3" transform="rotate(-90 70.9 69.3)">1</text>
<text x="70.9" y="74.4" transform="rotate(-90 70.9 74.4)">3</text>
<text x="73" y="77.2">2</text>
<text x="70.9" y="82" transform="rotate(-90 70.9 82)">1</text>
<text x="70.9" y="87.1" transform="rotate(-90 70.9 87.1)">3</text>
<text x="73" y="89.9">2</text>
<text x="104.7" y="84.8">5</text>
<text x="104.7" y="89.9">6</text>
<text x="116.8" y="89.9">11</text>
<text x="116.8" y="84.8">12</text>
<text x="70.9" y="94.7" transform="rotate(-90 70.9 94.7)">1</text>
<text x="70.9" y="99.8" transform="rotate(-90 70.9 99.8)">3</text>
<text x="70.9" y="107.4" transform="rotate(-90 70.9 107.4)">1</text>
<text x="73" y="102.6">2</text>
<text x="70.9" y="112.5" transform="rotate(-90 70.9 112.5)">3</text>
<text x="104.7" y="110.2">7</text>
<text x="116.8" y="110.2">10</text>
<text x="73" y="115.3">2</text>
<text x="104.7" y="115.3">8</text>
<text x="117.4" y="115.3">9</text>
<text x="70.9" y="120.1" transform="rotate(-90 70.9 120.1)">1</text>
<text x="72.1" y="140.4" transform="rotate(-90 72.1 140.4)">3</text>
<text x="74.2" y="143.3">2</text>
<text x="72.1" y="148" transform="rotate(-90 72.1 148)">1</text>
<text x="72.1" y="153.1" transform="rotate(-90 72.1 153.1)">3</text>
<text x="74.2" y="156">2</text>
<text x="104.7" y="150.9">1</text>
<text x="104.7" y="156">2</text>
<text x="116.8" y="156">15</text>
<text x="116.8" y="150.9">16</text>
<text x="72.1" y="160.7" transform="rotate(-90 72.1 160.7)">1</text>
<text x="72.1" y="165.8" transform="rotate(-90 72.1 165.8)">3</text>
<text x="72.1" y="173.4" transform="rotate(-90 72.1 173.4)">1</text>
<text x="74.2" y="168.7">2</text>
<text x="72.1" y="178.5" transform="rotate(-90 72.1 178.5)">3</text>
<text x="104.7" y="176.3">3</text>
<text x="116.8" y="176.3">14</text>
<text x="74.2" y="181.4">2</text>
<text x="104.7" y="181.4">4</text>
<text x="116.8" y="181.4">13</text>
<text x="72.1" y="191.2" transform="rotate(-90 72.1 191.2)">3</text>
<text x="72.1" y="186.1" transform="rotate(-90 72.1 186.1)">1</text>
<text x="74.2" y="194.1">2</text>
<text x="72.1" y="203.9" transform="rotate(-90 72.1 203.9)">3</text>
<text x="72.1" y="198.8" transform="rotate(-90 72.1 198.8)">1</text>
<text x="104.7" y="201.7">5</text>
<text x="116.8" y="201.7">12</text>
<text x="74.2" y="206.8">2</text>
<text x="104.7" y="206.8">6</text>
<text x="116.8" y="206.8">11</text>
<text x="72.1" y="211.5" transform="rotate(-90 72.1 211.5)">1</text>
<text x="70.9" y="216.6" transform="rotate(-90 70.9 216.6)">3</text>
<text x="73" y="219.5">2</text>
<text x="70.9" y="224.2" transform="rotate(-90 70.9 224.2)">1</text>
<text x="104.7" y="227.1">7</text>
<text x="116.8" y="227.1">10</text>
<text x="70.9" y="229.3" transform="rotate(-90 70.9 229.3)">3</text>
<text x="73" y="232.2">2</text>
<text x="104.7" y="232.2">8</text>
<text x="117.4" y="232.2">9</text>
<text x="70.9" y="236.9" transform="rotate(-90 70.9 236.9)">1</text>
</g>
<g font-size="1.8" fill="#725600">
<text x="53.9" y="33.9">D1_IN</text>
<text x="145" y="35.2">D1_OUT</text>
<text x="53.9" y="59.3">D2_IN</text>
<text x="145" y="60.6">D2_OUT</text>
<text x="53.9" y="84.7">D3_IN</text>
<text x="145" y="86">D3_OUT</text>
<text x="53.9" y="110.1">D4_IN</text>
<text x="145" y="111.4">D4_OUT</text>
<text x="55.2" y="150.7">D5_IN</text>
<text x="145" y="152">D7_OUT</text>
<text x="55.2" y="176.1">D6_IN</text>
<text x="145" y="177.4">D5_OUT</text>
<text x="55.2" y="201.5">D7_IN</text>
<text x="145" y="202.8">D6_OUT</text>
<text x="50.1" y="226.9">SW_ON_IN</text>
<text x="145" y="228.2">SW_ON_OUT</text>
</g>
</svg>
